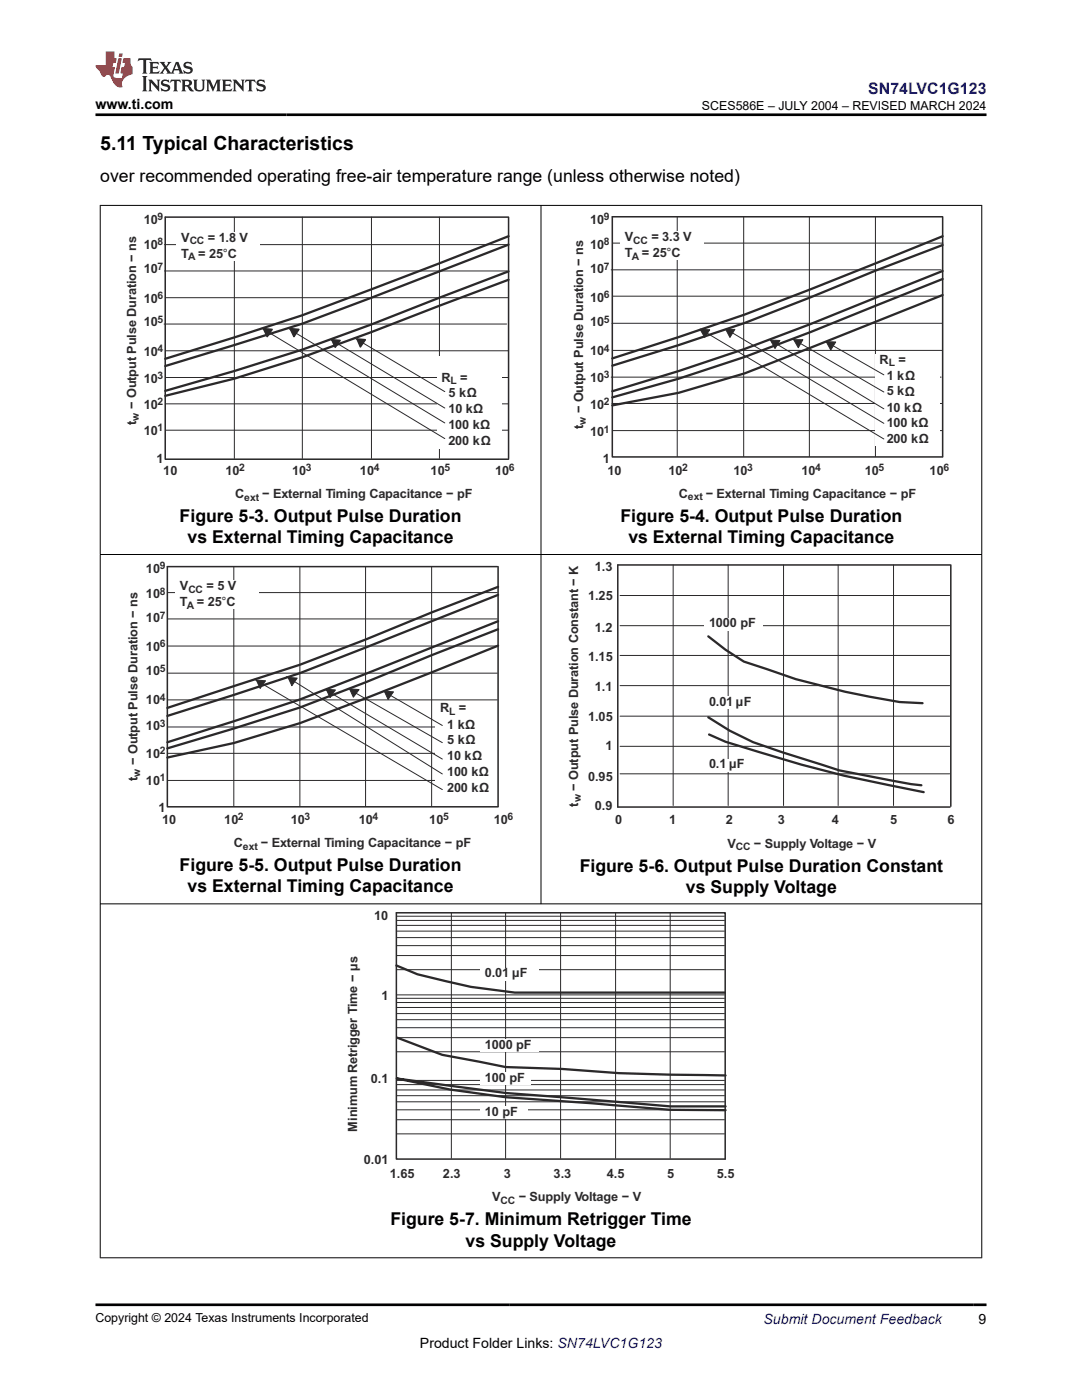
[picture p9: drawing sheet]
<svg xmlns="http://www.w3.org/2000/svg" width="216mm" height="279mm" viewBox="0 0 216 279" stroke-linecap="round" stroke-linejoin="round" font-family="sans-serif">
<path d="M101.3 43.3h-68.3v48.3h68.5" fill="none" stroke="#2b292a" stroke-width=".3"/>
<path d="M32.8 48.8h68.4M32.8 54.1h68.4M33 59.4h68.3M46.8 43.3v48.2M60.3 43.3v48.2M74.1 43.3v48.2M87.7 43.3v48.2M32.7 64.7h68.4M33.1 75.3h68.4M33.1 70h68.4M33.1 85.9h68.4M33.1 80.6h68.4" fill="none" stroke="#2b292a" stroke-width=".2"/>
<path d="M101.5 55.8l-27.4 10.5-13.8 5-13.5 4.3-13.8 3.4M101.5 54.2l-13.8 5.2a413.7 413.7 0 0 1-54.7 18.6M101.5 48.8l-41.2 15.8-27.3 8.5M101.5 47.1l-13.8 5.5-27.4 10.3-13.5 4.4-13.8 4.3" fill="none" stroke="#2b292a" stroke-width=".46"/>
<g fill="#fff">
<path d="M35.3 46.3h16.6v5.6h-16.6z" fill-rule="evenodd"/>
<path d="M87.2 71.1h12.8v18.3h-12.8z" fill-rule="evenodd"/>
</g>
<path d="M52.3 65.5l36.5 22M57.8 65.7l31 18.7M66 67.8l22.8 13.6M70.7 67.4l18.1 10.8" fill="none" stroke="#2b292a" stroke-width=".2"/>
<path d="M101.5 43.3v48.2" fill="none" stroke="#2b292a" stroke-width=".3"/>
<path d="M53.3 66.1l-.1 .2zM52.6 65.6l1.7 .1-1 1.5z" fill-rule="evenodd" fill="#2b292a"/>
<path d="M52.6 65.6l1.7 .1-1 1.5zM53.3 66.1l-.1 .2z" fill="none" stroke="#2b292a" stroke-width=".3"/>
<path d="M58.6 66.1l-.1 .2zM57.9 65.6l1.7 .1-.9 1.5z" fill-rule="evenodd" fill="#2b292a"/>
<path d="M57.9 65.6l1.7 .1-.9 1.5zM58.6 66.1l-.1 .2z" fill="none" stroke="#2b292a" stroke-width=".3"/>
<path d="M66.8 68.3v.2zM66.2 67.8l1.7 .1-1 1.4z" fill-rule="evenodd" fill="#2b292a"/>
<path d="M66.2 67.8l1.7 .1-1 1.4zM66.8 68.3v.2z" fill="none" stroke="#2b292a" stroke-width=".3"/>
<path d="M71.9 68.1l-.1 .3zM71.2 67.6l1.7 .2-1 1.4z" fill-rule="evenodd" fill="#2b292a"/>
<path d="M188 43.3h-65.8v47.9h65.9M71.2 67.6l1.7 .2-1 1.4zM71.9 68.1l-.1 .3z" fill="none" stroke="#2b292a" stroke-width=".3"/>
<path d="M122 53.9h65.8M122.2 59.1h65.4M122.3 48.5h65.9M135.1 43.3v47.8M148.4 43.3v47.8M161.5 43.3v47.8M174.7 43.3v47.8M122 75.3h65.8M122.1 64.5h65.8M122.3 69.9h65.8M122.1 80.5h65.8M122.3 85.9h65.8" fill="none" stroke="#2b292a" stroke-width=".2"/>
<path d="M188.1 58.9l-39.5 15.6-13.2 3.9-13.2 2.5M188.1 55.7l-26.4 10.6-13.1 4.9-13.2 4.4-13.2 3.7M188.1 54.1l-13.2 5.2a441.7 441.7 0 0 1-52.7 18.8M188.1 48.9l-13.2 5-13.2 5.4-13.1 5.1-13.2 4.5-13.2 4.1M188.1 47.1l-13.2 5.4a529.5 529.5 0 0 1-52.7 19" fill="none" stroke="#2b292a" stroke-width=".46"/>
<g fill="#fff">
<path d="M123.8 46.2h16.6v5.7h-16.6z" fill-rule="evenodd"/>
<path d="M174.6 70.7h12.9v18.3h-12.9z" fill-rule="evenodd"/>
</g>
<path d="M139.7 65.7l36.7 21.9M145.1 65.8l31.3 18.7M153.8 67.9l22.6 13.7M158.3 67.7l18.1 10.5M164.9 68.3l11.5 6.5" fill="none" stroke="#2b292a" stroke-width=".2"/>
<path d="M188.1 43.3v47.8" fill="none" stroke="#2b292a" stroke-width=".3"/>
<path d="M144.8 65.7h1.8l-1 1.6z" fill="#2b292a"/>
<path d="M144.8 65.7h1.8l-1 1.6z" fill="none" stroke="#2b292a" stroke-width=".2"/>
<path d="M139.7 65.7l1.9 .1-1 1.5z" fill-rule="evenodd" fill="#2b292a"/>
<path d="M139.7 65.7l1.9 .1-1 1.5z" fill="none" stroke="#2b292a" stroke-width=".2"/>
<path d="M153.7 67.9h1.9l-1 1.6z" fill-rule="evenodd" fill="#2b292a"/>
<path d="M153.7 67.9h1.9l-1 1.6z" fill="none" stroke="#2b292a" stroke-width=".2"/>
<path d="M158.4 67.8h1.8l-.9 1.6z" fill="#2b292a"/>
<path d="M158.4 67.8h1.8l-.9 1.6z" fill="none" stroke="#2b292a" stroke-width=".2"/>
<path d="M164.9 68.2l1.9 .1-1 1.6z" fill-rule="evenodd" fill="#2b292a"/>
<g fill="none" stroke="#2b292a" stroke-width=".2">
<path d="M164.9 68.2l1.9 .1-1 1.6zM33.4 118.3h65.8M46.7 113.1v47.8M59.8 113.1v47.8M72.9 113.1v47.8M86.1 113.1v47.8M33.4 128.9h65.8M33.4 123.5h65.8M33.4 139.7h65.8M33.4 134.3h65.8M33.4 145.1h65.8M33.5 150.3h65.8"/>
<path d="M33.5 155.8h65.8"/>
</g>
<path d="M99.2 113.1h-65.8v47.9h66" fill="none" stroke="#2b292a" stroke-width=".3"/>
<path d="M99.4 118.7l-39.6 15.6-26.4 8.6M99.4 117.1l-13.3 5.1-13.2 5.4-13.1 5.1-26.4 8.6M99.4 128.9l-26.5 10.5-13.1 4.9-13.1 4-13.3 2.9M99.4 125.6l-13.3 5.2-13.2 5.4-13.1 5-13.1 4.2-13.3 4M99.4 124l-39.6 15.6-26.4 8.5" fill="none" stroke="#2b292a" stroke-width=".46"/>
<g fill="#fff">
<path d="M35 115.9h16.6v5.6h-16.6z" fill-rule="evenodd"/>
<path d="M86.9 140.3h12.8v18.3h-12.8z" fill-rule="evenodd"/>
</g>
<path d="M50.8 135.6l37.5 22M57.2 135l31.1 19.5M65 137.7l23.3 13.8M69.9 137.7l18.4 10.5M76.8 138.2l11.5 6.6" fill="none" stroke="#2b292a" stroke-width=".2"/>
<path d="M99.4 113.1v47.8" fill="none" stroke="#2b292a" stroke-width=".3"/>
<path d="M51.1 135.7l1.9 .2-1.1 1.5z" fill-rule="evenodd" fill="#2b292a"/>
<path d="M51.1 135.7l1.9 .2-1.1 1.5z" fill="none" stroke="#2b292a" stroke-width=".2"/>
<path d="M57.5 135.2l1.8 .1-1.1 1.6z" fill-rule="evenodd" fill="#2b292a"/>
<path d="M57.5 135.2l1.8 .1-1.1 1.6z" fill="none" stroke="#2b292a" stroke-width=".2"/>
<path d="M65.1 137.5l1.8 .2-1 1.5z" fill-rule="evenodd" fill="#2b292a"/>
<path d="M65.1 137.5l1.8 .2-1 1.5z" fill="none" stroke="#2b292a" stroke-width=".2"/>
<path d="M69.7 137.5l1.9 .1-1.1 1.5z" fill-rule="evenodd" fill="#2b292a"/>
<path d="M69.7 137.5l1.9 .1-1.1 1.5z" fill="none" stroke="#2b292a" stroke-width=".2"/>
<path d="M76.7 137.9l1.8 .2-1.1 1.5z" fill-rule="evenodd" fill="#2b292a"/>
<path d="M123.7 118.8h65.8M134.3 112.8v48M145.3 112.8v48M156.3 112.8v48M167.2 112.8v48M178.3 112.8v48M76.7 137.9l1.8 .2-1.1 1.5zM123.7 136.8h65.8M123.7 130.8h65.8M123.7 124.9h65.8M123.7 148.9h65.8M123.7 142.9h65.8" fill="none" stroke="#2b292a" stroke-width=".2"/>
<path d="M141.3 127l3.5 2.7 3.6 2.3 10.4 3.5 9.8 2.5 4.9 1 6 1.1 4.6 .2M141.3 143.2l4.3 2.6 4.6 2.3 6 2.1 11.3 3.5 14.3 2.8 2.1 .2M141.5 146.6l3.3 1.4a285.5 285.5 0 0 0 39.5 10.1" fill="none" stroke="#2b292a" stroke-width=".46"/>
<path d="M189.6 112.8h-66.3v48.3h66.3M189.7 112.8v48.1" fill="none" stroke="#2b292a" stroke-width=".3"/>
<g fill="#fff">
<path d="M140.6 123.3h11.7v2.6h-11.7z" fill-rule="evenodd"/>
<path d="M140.6 139h11v2.6h-11z" fill-rule="evenodd"/>
<path d="M140.6 151.4h9.9v2.6h-9.9z" fill-rule="evenodd"/>
</g>
<g fill="none" stroke="#2b292a" stroke-width=".2">
<path d="M123.7 154.4h65.8M79.1 199.2h65.5M79.1 193.5h65.5M79.1 190.7h65.5M79.1 188.7h65.5M79.1 187.1h65.5M79.1 185.8h65.5M79.1 184.7h65.5M79.1 183.7h65.5M79.1 182.9h65.5M79.1 198.6h65.5M90.1 182.2v49"/>
<path d="M100.9 182.2v49M111.9 182.2v49M122.8 182.2v49M133.7 182.2v49M79.1 219.9h65.5M79.1 218.7h65.5M79.1 217.5h65.5M79.1 216.5h65.5M79.1 215.6h65.5M79.1 209.9h65.5M79.1 207.1h65.5M79.1 205.1h65.5"/>
<path d="M79.1 203.5h65.5M79.1 202.3h65.5M79.1 201.1h65.5M79.1 200.1h65.5M79.1 226.3h65.5M79.1 223.5h65.5M79.1 221.5h65.5"/>
</g>
<path d="M79.1 192.7l4.2 1.7 5.6 1.4 5.1 1.2 8.7 1.1h41.9M79.2 207.1l9 3.4 12.7 2.5 11.3 .3a419.9 419.9 0 0 0 32.6 1.3M144.8 220.8h-11.1l-32.7-2.7-21.8-2.9 10.6 2.2 11.1 1.6 17.4 1.2 15.4 1.3 11.1 .1" fill="none" stroke="#2b292a" stroke-width=".46"/>
<path d="M79.1 182.2h65.6v49.1h-65.6z" fill="none" stroke="#2b292a" stroke-width=".3"/>
<g fill="#fff">
<path d="M95.9 207.4h11.7v2.5h-11.7z" fill-rule="evenodd"/>
<path d="M95.9 193.1h11.6v2.6h-11.6z" fill-rule="evenodd"/>
<path d="M95.9 220.8h9.4v2.5h-9.4z" fill-rule="evenodd"/>
<path d="M95.9 213.9h10.1v2.6h-10.1z" fill-rule="evenodd"/>
</g>
<path d="M19.9 41h176.1M20 40.9v210.2M108 40.9v139.5M195.9 40.9v210.2M19.9 110.7h176.1M19.9 180.4h176.1M19.9 251h176.1" fill="none" stroke="#000" stroke-width=".2"/>
<path d="M27.7 11.6l-.2 .6 .5-.2h.6v.1v2.2l-.2 .4h1l-.2-.4v-2.2v-.1h.5l.5 .2-.1-.6zM29.8 12.4l.2 .3v1.6l-.2 .4h1.9l.1-.6a1.08 1.08 0 0 1-1.3 .2v-.7h.6l.4 .2v-.7l-.4 .2h-.6v-.5l.2-.2a1 1 0 0 1 1 .3l-.1-.5zM31.8 12.4l1 1.1-1 1.2h.9l-.2-.2 .4-.8 .5 .8-.2 .2h1.6l-.2-.2 .1-.5h1l.1 .5-.1 .2h.9l-.2-.4-.8-1.9h-.5l-1 2.1-.8-1.1 .9-1h-.8l.2 .2-.5 .6-.3-.6 .1-.2zM35.2 12.8l.4 1h-.8zM36.8 12.5a.65 .65 0 0 0-.2 .7 .65 .65 0 0 0 .6 .5l.7 .1 .1 .3a.79 .79 0 0 1-.7 .4 .79 .79 0 0 1-.7-.5l.1 .7 .2-.1a.93 .93 0 0 0 1.1 0 .93 .93 0 0 0 .4-.9 1.46 1.46 0 0 0-1.2-.6l-.1-.3a1.09 1.09 0 0 1 1.2 .2l-.2-.6-.1 .1-.6-.2zM28.4 15.2l.2 .4v2.2l-.2 .4h1l-.2-.4v-2.2l.2-.4zM29.6 15.9l.2 .4v1.5l-.2 .4h.8l-.3-.4v-1.3l1.7 1.8v-2l.2-.4h-.8l.2 .2 .1 1.1-1.2-1.3zM32.3 16a.65 .65 0 0 0-.2 .8 .65 .65 0 0 0 .7 .4l.6 .2 .1 .2a.79 .79 0 0 1-.7 .4 .79 .79 0 0 1-.7-.5l.1 .7 .2-.1a.93 .93 0 0 0 1.1 .1 .93 .93 0 0 0 .4-1 1.46 1.46 0 0 0-1.2-.5l-.1-.4a1.09 1.09 0 0 1 1.2 .2l-.2-.6-.1 .1-.6-.1zM34.1 15.9l-.1 .6a.63 .63 0 0 1 .7-.3l.1 1.6-.3 .4h1l-.2-.4v-1.6a.66 .66 0 0 1 .8 .3l-.1-.6zM36.2 15.9l.2 .4v1.5l-.2 .4h.9l-.2-.2v-.7h.5l.1 .2a.79 .79 0 0 0 1.2 .6l-1-.9a.61 .61 0 0 0 .6-.6 .61 .61 0 0 0-.5-.7zM36.9 16.2h.2a.47 .47 0 0 1 .5 .1 .47 .47 0 0 1 .1 .5l-.2 .1-.6 .1zM38.5 15.9l.2 .2a2.27 2.27 0 0 0 .4 2 1.04 1.04 0 0 0 1.7-.7v-1.3l.2-.2h-.8l.2 .4v1.1a.6 .6 0 0 1-.6 .6 .6 .6 0 0 1-.6-.6v-1.1l.3-.4zM41.1 15.9l.2 .4v1.5l-.2 .4h.7l-.2-.4v-1.4l.9 1.9 .8-1.9v1.4l-.2 .4h1l-.3-.4v-1.5l.3-.4h-.8l-.7 1.5-.7-1.5zM44.3 15.9l.2 .4v1.5l-.2 .4h1.9l.1-.6a1.09 1.09 0 0 1-1.3 .2v-.7h.6l.4 .2v-.6l-.4 .2h-.6v-.6l.2-.1a1.01 1.01 0 0 1 1 .3l-.1-.6zM46.4 15.9l.3 .4v1.5l-.3 .4h.8l-.2-.4v-1.3l1.6 1.8v-2l.2-.4h-.7l.2 .2v1.1l-1.2-1.3zM49 15.9l-.1 .6a.63 .63 0 0 1 .8-.3v1.6l-.3 .4h1l-.2-.4v-1.6a.66 .66 0 0 1 .8 .3l-.1-.6zM51.4 16a.65 .65 0 0 0-.2 .8 .65 .65 0 0 0 .6 .4l.6 .2 .2 .2a.79 .79 0 0 1-.8 .4 .79 .79 0 0 1-.6-.5l.1 .7 .2-.1a.93 .93 0 0 0 1 .1 .93 .93 0 0 0 .5-1 1.46 1.46 0 0 0-1.3-.5l-.1-.4a1.09 1.09 0 0 1 1.3 .2l-.2-.6-.2 .1-.5-.1z" fill="#231f20"/>
<path d="M21.1 10.3v2.7h-2.1l.1 .4 .9 1a.95 .95 0 0 0 .9 .9 .59 .59 0 0 1 .6-.4 .59 .59 0 0 1 .5 .3l.4 .8a1.59 1.59 0 0 0 2.1 1.4 1.61 1.61 0 0 1 1-2.3l1-.3-.1-1.5a1.59 1.59 0 0 1-.4-1.7h-1.4l-.2 .9h.5l-.1 .9h-.5l-.2 .9v.3l.4 .1-.2 .9h-.6a.73 .73 0 0 1-1.1-.7l.3-1.5h-.5l.2-.9h.5l.2-.9h-.5v-1.3zM23.6 11.6l-.6 3.1h.7l.6-3.1zM23.8 10.7l-.1 .6h.7l.1-.6z" fill="#ed1c24"/>
<path d="M19 22.9h177.8M19 260.4h177.8" fill="none" stroke="#000" stroke-width=".53"/>
<text font-size="3.9" x="20" y="29.9">5.11 Typical Characteristics</text>
<g font-size="3.5">
<text x="20" y="36.4">over recommended operating free-air temperature range (unless otherwise noted)</text>
<text x="35.8" y="104.2">Figure 5-3. Output Pulse Duration</text>
<text x="123.8" y="104.1">Figure 5-4. Output Pulse Duration</text>
<text x="37.4" y="108.4">vs External Timing Capacitance</text>
<text x="125.4" y="108.4">vs External Timing Capacitance</text>
<text x="35.8" y="173.8">Figure 5-5. Output Pulse Duration</text>
<text x="115.7" y="173.9">Figure 5-6. Output Pulse Duration Constant</text>
<text x="37.4" y="178">vs External Timing Capacitance</text>
<text x="136.9" y="178.2">vs Supply Voltage</text>
<text x="77.9" y="244.6">Figure 5-7. Minimum Retrigger Time</text>
<text x="92.9" y="248.8">vs Supply Voltage</text>
</g>
<text font-size="3.2" fill="#00f" x="173.3" y="18.7">SN74LVC1G123</text>
<g font-size="2.8">
<text x="19" y="21.8">www.ti.com</text>
<text x="83.8" y="269">Product Folder Links: SN74LVC1G123</text>
<text x="195.3" y="264.2">9</text>
</g>
<text font-size="2.8" fill="#00f" x="152.4" y="264.2">Submit Document Feedback</text>
<g font-size="2.5">
<text x="140.1" y="21.9">SCES586E – JULY 2004 – REVISED MARCH 2024</text>
<text x="19" y="263.9">Copyright © 2024 Texas Instruments Incorporated</text>
</g>
<g font-size="2.5" fill="#2b292a">
<text x="28.7" y="44.6">10</text>
<text x="117.8" y="44.6">10</text>
<text x="28.7" y="49.7">10</text>
<text x="36.2" y="51.4">T</text>
<text x="36.2" y="48.2">V</text>
<text x="39.6" y="51.4">= 25°C</text>
<text x="41.4" y="48.2">= 1.8 V</text>
<text x="117.8" y="49.7">10</text>
<text x="124.7" y="51.3">T</text>
<text x="124.7" y="48.1">V</text>
<text x="128.1" y="51.3">= 25°C</text>
<text x="130" y="48.1">= 3.3 V</text>
<text x="28.7" y="54.5">10</text>
<text x="117.8" y="54.5">10</text>
<text x="28.7" y="60.4">10</text>
<text x="28.7" y="65.1">10</text>
<text x="117.8" y="60.2">10</text>
<text x="117.8" y="65.1">10</text>
<text x="28.7" y="71">10</text>
<text x="117.8" y="70.9">10</text>
<text x="28.7" y="76.4">10</text>
<text x="88.1" y="76.2">R</text>
<text x="91.8" y="76.2">=</text>
<text x="117.8" y="76.2">10</text>
<text x="175.5" y="72.6">R</text>
<text x="176.9" y="75.8">1 kΩ</text>
<text x="179.3" y="72.6">=</text>
<text x="27.2" y="81.6" transform="rotate(-90 27.2 81.6)">− Output Pulse Duration − ns</text>
<text x="28.7" y="81.6">10</text>
<text x="89.5" y="79.3">5 kΩ</text>
<text x="89.5" y="82.5">10 kΩ</text>
<text x="116.4" y="82.5" transform="rotate(-90 116.4 82.5)">− Output Pulse Duration − ns</text>
<text x="117.8" y="81.6">10</text>
<text x="176.9" y="78.9">5 kΩ</text>
<text x="176.9" y="82.1">10 kΩ</text>
<text x="27.2" y="84.8" transform="rotate(-90 27.2 84.8)">t</text>
<text x="28.7" y="86.8">10</text>
<text x="89.5" y="85.6">100 kΩ</text>
<text x="89.5" y="88.8">200 kΩ</text>
<text x="116.4" y="85.6" transform="rotate(-90 116.4 85.6)">t</text>
<text x="117.8" y="87">10</text>
<text x="176.9" y="85.2">100 kΩ</text>
<text x="176.9" y="88.4">200 kΩ</text>
<text x="31.2" y="92.5">1</text>
<text x="32.6" y="94.8">10</text>
<text x="45" y="94.8">10</text>
<text x="58.3" y="94.8">10</text>
<text x="71.8" y="94.8">10</text>
<text x="85.9" y="94.8">10</text>
<text x="98.8" y="94.8">10</text>
<text x="120.3" y="92.5">1</text>
<text x="121.2" y="94.7">10</text>
<text x="133.4" y="94.7">10</text>
<text x="146.3" y="94.7">10</text>
<text x="159.9" y="94.7">10</text>
<text x="172.5" y="94.7">10</text>
<text x="185.5" y="94.7">10</text>
<text x="46.9" y="99.4">C</text>
<text x="52.3" y="99.4">− External Timing Capacitance − pF</text>
<text x="135.4" y="99.3">C</text>
<text x="140.8" y="99.3">− External Timing Capacitance − pF</text>
<text x="118.7" y="114">1.3</text>
<text x="29.1" y="114.3">10</text>
<text x="29.1" y="119.3">10</text>
<text x="35.9" y="117.8">V</text>
<text x="41.2" y="117.8">= 5 V</text>
<text x="117.3" y="119.8">1.25</text>
<text x="29.1" y="124.2">10</text>
<text x="35.9" y="121">T</text>
<text x="39.3" y="121">= 25°C</text>
<text x="141.5" y="125.2">1000 pF</text>
<text x="29.1" y="129.8">10</text>
<text x="117.3" y="131.9">1.15</text>
<text x="118.7" y="126.1">1.2</text>
<text x="29.1" y="134.7">10</text>
<text x="118.7" y="137.9">1.1</text>
<text x="29.1" y="140.5">10</text>
<text x="87.8" y="142.2">R</text>
<text x="91.6" y="142.2">=</text>
<text x="117.3" y="143.9">1.05</text>
<text x="141.5" y="140.9">0.01 µF</text>
<text x="29.1" y="145.8">10</text>
<text x="89.2" y="145.4">1 kΩ</text>
<text x="89.2" y="148.5">5 kΩ</text>
<text x="120.8" y="149.7">1</text>
<text x="27.4" y="155.8" transform="rotate(-90 27.4 155.8)">t</text>
<text x="27.4" y="152.7" transform="rotate(-90 27.4 152.7)">− Output Pulse Duration − ns</text>
<text x="29.1" y="151.3">10</text>
<text x="89.2" y="151.7">10 kΩ</text>
<text x="89.2" y="154.8">100 kΩ</text>
<text x="117.3" y="155.8">0.95</text>
<text x="141.5" y="153.3">0.1</text>
<text x="145.5" y="153.1">µF</text>
<text x="29.1" y="156.6">10</text>
<text x="89.2" y="158">200 kΩ</text>
<text x="115.3" y="161" transform="rotate(-90 115.3 161)">t</text>
<text x="115.3" y="157.8" transform="rotate(-90 115.3 157.8)">− Output Pulse Duration Constant − K</text>
<text x="118.7" y="161.6">0.9</text>
<text x="31.6" y="162.1">1</text>
<text x="32.3" y="164.4">10</text>
<text x="44.8" y="164.4">10</text>
<text x="58" y="164.4">10</text>
<text x="71.6" y="164.4">10</text>
<text x="85.7" y="164.4">10</text>
<text x="98.5" y="164.4">10</text>
<text x="122.7" y="164.5">0</text>
<text x="133.5" y="164.5">1</text>
<text x="144.8" y="164.5">2</text>
<text x="155.2" y="164.5">3</text>
<text x="166" y="164.5">4</text>
<text x="177.6" y="164.5">5</text>
<text x="189" y="164.5">6</text>
<text x="46.7" y="169">C</text>
<text x="52" y="169">− External Timing Capacitance − pF</text>
<text x="145.1" y="169.1">V</text>
<text x="150.4" y="169.1">− Supply Voltage − V</text>
<text x="74.7" y="183.7">10</text>
<text x="96.8" y="195">0.01</text>
<text x="102.2" y="195.1">µF</text>
<text x="76.1" y="199.6">1</text>
<text x="96.8" y="209.3">1000 pF</text>
<text x="96.8" y="215.9">100 pF</text>
<text x="74" y="216.2">0.1</text>
<text x="71.2" y="225.8" transform="rotate(-90 71.2 225.8)">Minimum Retrigger Time − µs</text>
<text x="96.8" y="222.7">10 pF</text>
<text x="72.6" y="232.4">0.01</text>
<text x="77.8" y="235.1">1.65</text>
<text x="88.4" y="235.1">2.3</text>
<text x="98.2" y="239.8">V</text>
<text x="100.5" y="235.1">3</text>
<text x="103.5" y="239.8">− Supply Voltage − V</text>
<text x="110.5" y="235.1">3.3</text>
<text x="121.1" y="235.1">4.5</text>
<text x="133.1" y="235.1">5</text>
<text x="143" y="235.1">5.5</text>
</g>
<g font-size="2.1" fill="#2b292a">
<text x="31.4" y="43.9">9</text>
<text x="120.5" y="43.9">9</text>
<text x="31.4" y="49">8</text>
<text x="31.4" y="53.9">7</text>
<text x="37.5" y="51.9">A</text>
<text x="37.8" y="48.7">CC</text>
<text x="120.5" y="49">8</text>
<text x="120.5" y="53.9">7</text>
<text x="126.1" y="51.9">A</text>
<text x="126.4" y="48.7">CC</text>
<text x="31.4" y="59.7">6</text>
<text x="120.5" y="59.5">6</text>
<text x="31.4" y="64.4">5</text>
<text x="120.5" y="64.4">5</text>
<text x="31.4" y="70.3">4</text>
<text x="120.5" y="70.2">4</text>
<text x="31.4" y="75.7">3</text>
<text x="89.9" y="76.7">L</text>
<text x="120.5" y="75.5">3</text>
<text x="177.3" y="73.1">L</text>
<text x="27.7" y="84" transform="rotate(-90 27.7 84)">w</text>
<text x="31.4" y="80.9">2</text>
<text x="120.5" y="80.9">2</text>
<text x="31.4" y="86.1">1</text>
<text x="116.9" y="84.8" transform="rotate(-90 116.9 84.8)">w</text>
<text x="120.5" y="86.3">1</text>
<text x="47.8" y="94.1">2</text>
<text x="61" y="94.1">3</text>
<text x="74.6" y="94.1">4</text>
<text x="88.7" y="94.1">5</text>
<text x="101.6" y="94.1">6</text>
<text x="136.1" y="94">2</text>
<text x="149.1" y="94">3</text>
<text x="162.6" y="94">4</text>
<text x="175.3" y="94">5</text>
<text x="188.2" y="94">6</text>
<text x="48.7" y="100">ext</text>
<text x="137.3" y="99.9">ext</text>
<text x="31.9" y="113.6">9</text>
<text x="31.9" y="118.6">8</text>
<text x="37.6" y="118.3">CC</text>
<text x="31.9" y="123.5">7</text>
<text x="37.3" y="121.5">A</text>
<text x="31.9" y="129.2">6</text>
<text x="31.9" y="134">5</text>
<text x="31.9" y="139.8">4</text>
<text x="89.6" y="142.7">L</text>
<text x="31.9" y="145.1">3</text>
<text x="28" y="155" transform="rotate(-90 28 155)">w</text>
<text x="31.9" y="150.6">2</text>
<text x="31.9" y="155.9">1</text>
<text x="115.9" y="160.1" transform="rotate(-90 115.9 160.1)">w</text>
<text x="47.5" y="163.7">2</text>
<text x="60.7" y="163.7">3</text>
<text x="74.3" y="163.7">4</text>
<text x="88.4" y="163.7">5</text>
<text x="101.3" y="163.7">6</text>
<text x="48.5" y="169.5">ext</text>
<text x="146.8" y="169.7">CC</text>
<text x="99.9" y="240.3">CC</text>
</g>
</svg>
